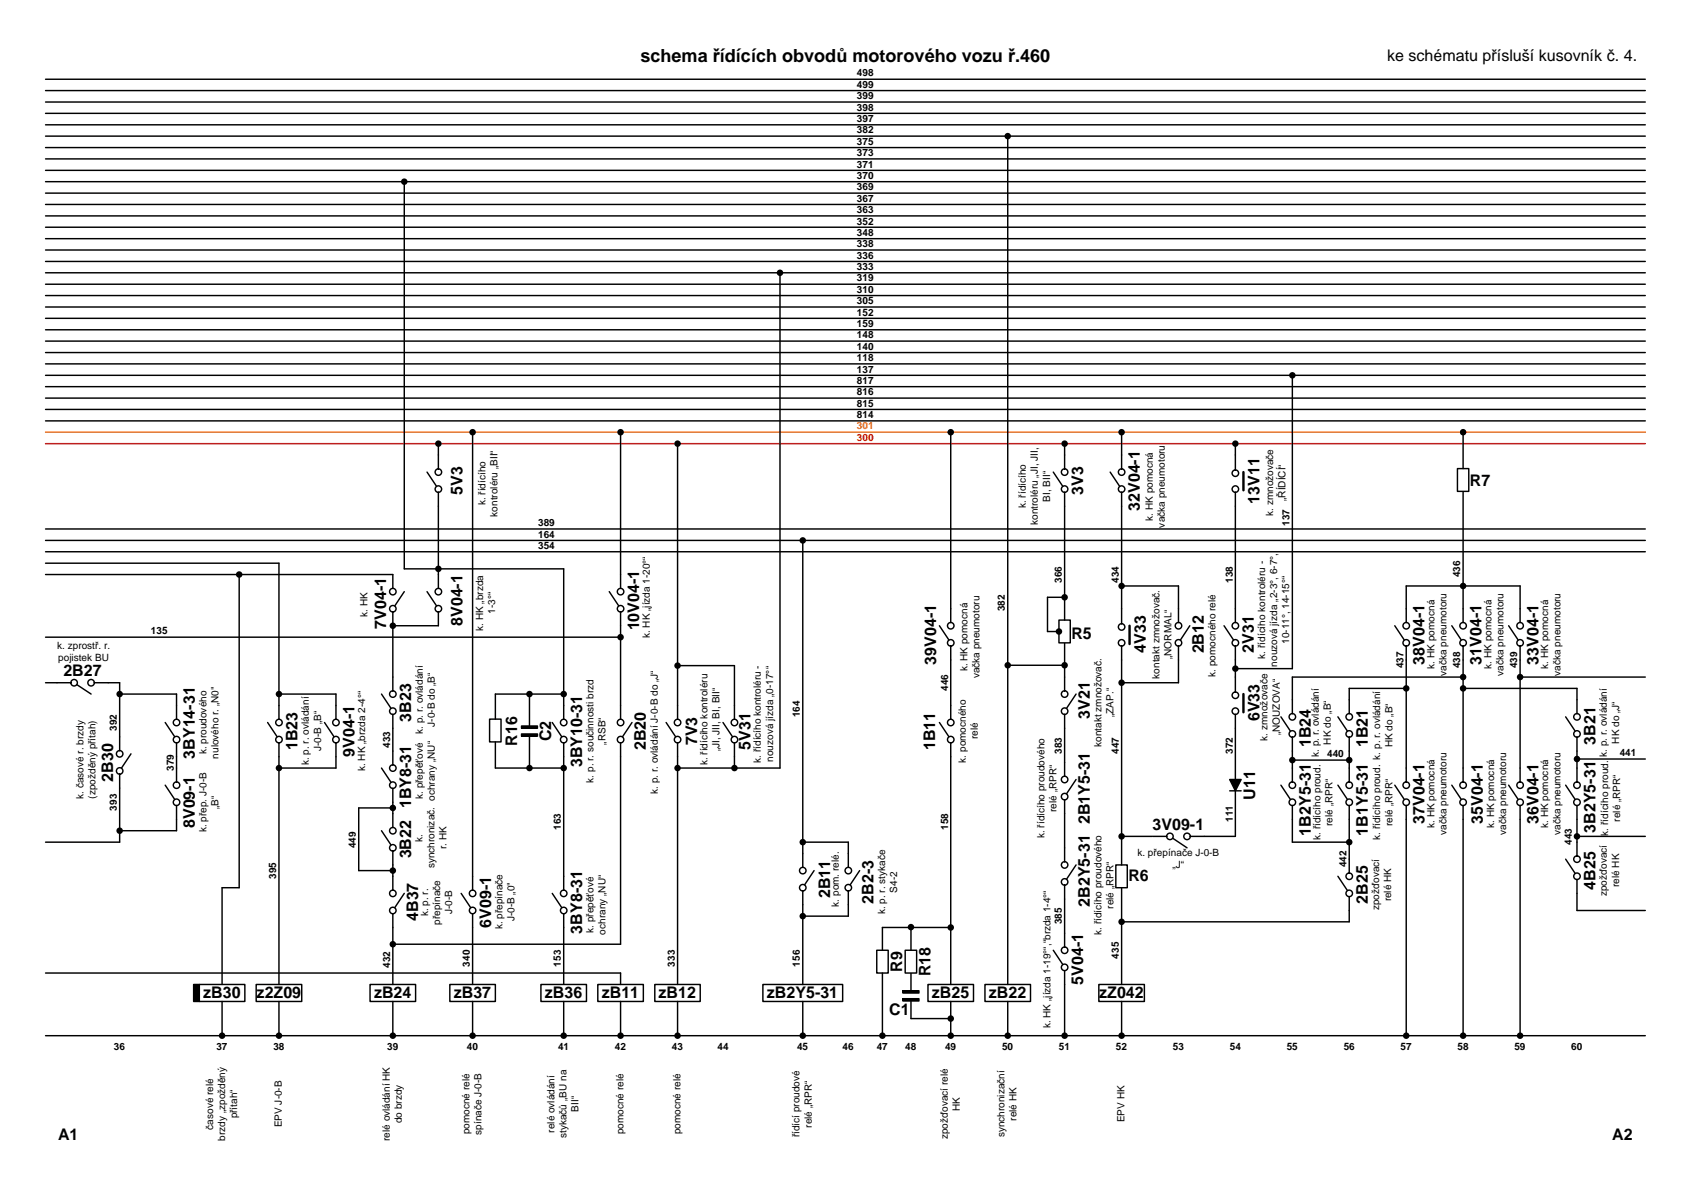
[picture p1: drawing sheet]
<svg xmlns="http://www.w3.org/2000/svg" width="297mm" height="210mm" viewBox="0 0 297 210" stroke-linecap="round" stroke-linejoin="round" font-family="sans-serif">
<g fill="none" stroke="#000" stroke-width=".25">
<path d="M8 13.9h281M8 15.9h281M8 17.9h281M8 19.9h281M8 21.9h281M8 23.9h281M8 25.9h281M8 27.9h281M8 29.9h281M8 31.9h281M8 33.9h281M8 35.9h281"/>
<path d="M8 37.9h281M8 39.9h281M8 41.9h281M8 43.9h281M8 45.9h281M8 47.9h281M8 49.9h281M8 51.9h281M8 53.9h281M8 55.9h281M8 57.9h281M8 59.9h281"/>
<path d="M8 61.9h281M8 63.9h281M8 65.9h281M8 67.9h281M8 69.9h281M8 71.9h281M8 73.9h281M8 92.9h281M8 94.9h281M8 96.9h281M8 98.9h41M8 100.9h61"/>
<path d="M8 111.9h101M8 119.9h4.4M16.6 119.9h4.4v11.9M13.5 120.3l2.5 1.6M21 136v11.9h-13M21 121.9h10v4.4M23 132.4l-1.6 2.5M29 126.9l1.7 2.5M29 137.9l1.7 2.5M31 130.5v6.8M31 141.5v4.4h-10M8 170.9h101"/>
<path d="M8 181.9h281"/>
<circle cx="13" cy="119.9" r=".57"/>
<circle cx="16" cy="119.9" r=".57"/>
<circle cx="21" cy="132.4" r=".57"/>
<circle cx="21" cy="135.4" r=".57"/>
<circle cx="31" cy="126.9" r=".57"/>
<circle cx="31" cy="129.9" r=".57"/>
<circle cx="31" cy="137.9" r=".57"/>
<circle cx="31" cy="140.9" r=".57"/>
</g>
<path d="M8 75.9h281" fill="none" stroke="#f60" stroke-width=".25"/>
<path d="M8 77.9h281" fill="none" stroke="#f00" stroke-width=".25"/>
<g fill="#000">
<circle cx="109" cy="111.9" r=".57"/>
<circle cx="21" cy="121.9" r=".57"/>
<circle cx="21" cy="145.9" r=".57"/>
</g>
<path d="M35 172.9h8v3h-8z" fill="#fff"/>
<path d="M42 100.9v55M39 155.9v17M34 172.9h1v3h-1zM35 172.9h8v3h-8zM39 175.9v6" fill="none" stroke="#000" stroke-width=".25"/>
<g fill="#000">
<circle cx="42" cy="100.9" r=".57"/>
<circle cx="39" cy="181.9" r=".57"/>
</g>
<path d="M34 172.9h1v3h-1z" fill="#000"/>
<path d="M45 172.9h8v3h-8z" fill="#fff"/>
<g fill="none" stroke="#000" stroke-width=".25">
<path d="M49 98.9v27.4M69 118.9v2.4M47 126.9l1.7 2.5M49 130.5v42.4M49 121.9h10v4.4M57 126.9l1.7 2.5M59 130.5v4.4h-10M67 121.9l1.7 2.5M67 134.9l1.7 2.5M69 125.5v2.4M69 131.9v2.4M69 138.5v2.4"/>
<path d="M67 145.9l1.7 2.5M69 142.9v2.4M69 149.5v2.4M69 153.9v2.5M71 156.9l-1.6 2.5M45 172.9h8v3h-8zM49 175.9v6M69 160.5v2.4"/>
<circle cx="49" cy="129.9" r=".57"/>
<circle cx="49" cy="126.9" r=".57"/>
<circle cx="59" cy="129.9" r=".57"/>
<circle cx="59" cy="126.9" r=".57"/>
<circle cx="69" cy="124.9" r=".57"/>
<circle cx="69" cy="134.9" r=".57"/>
<circle cx="69" cy="121.9" r=".57"/>
<circle cx="69" cy="137.9" r=".57"/>
<circle cx="69" cy="156.9" r=".57"/>
<circle cx="69" cy="148.9" r=".57"/>
<circle cx="69" cy="159.9" r=".57"/>
<circle cx="69" cy="145.9" r=".57"/>
</g>
<g fill="#000">
<circle cx="49" cy="121.9" r=".57"/>
<circle cx="49" cy="134.9" r=".57"/>
<circle cx="49" cy="181.9" r=".57"/>
</g>
<path d="M65 172.9h8v3h-8z" fill="#fff"/>
<g fill="none" stroke="#000" stroke-width=".25">
<path d="M71 31.9v68h6M77 77.9v4.5M83 75.9v80.5M75 82.9l1.7 2.5M77 86.5v16.8M69 100.9v2.4M69 107.5v11.4M71 103.9l-1.6 2.5M75 103.9l1.7 2.5M77 107.5v2.4h-8M69 127.9v4M69 140.9v2"/>
<path d="M69 151.9v2M69 141.9h-6v11h6M81 156.9l1.7 2.5M65 172.9h8v3h-8zM69 162.9v10M69 175.9v6M69 165.9h40M83 160.5v2.4"/>
<circle cx="77" cy="82.9" r=".57"/>
<circle cx="77" cy="85.9" r=".57"/>
<circle cx="69" cy="103.9" r=".57"/>
<circle cx="69" cy="106.9" r=".57"/>
<circle cx="77" cy="103.9" r=".57"/>
<circle cx="77" cy="106.9" r=".57"/>
<circle cx="83" cy="159.9" r=".57"/>
<circle cx="83" cy="156.9" r=".57"/>
</g>
<g fill="#000">
<circle cx="71" cy="31.9" r=".57"/>
<circle cx="77" cy="77.9" r=".57"/>
<circle cx="83" cy="75.9" r=".57"/>
<circle cx="77" cy="99.9" r=".57"/>
<circle cx="69" cy="109.9" r=".57"/>
<circle cx="69" cy="141.9" r=".57"/>
<circle cx="69" cy="152.9" r=".57"/>
<circle cx="69" cy="165.9" r=".57"/>
<circle cx="69" cy="181.9" r=".57"/>
</g>
<path d="M79 172.9h8v3h-8z" fill="#fff"/>
<g fill="none" stroke="#000" stroke-width=".25">
<path d="M77 99.9h22v26.4M97 126.9l1.7 2.5M99 130.5v25.9M97 156.9l1.7 2.5M79 172.9h8v3h-8zM83 162.9v10M83 175.9v6M99 160.5v12.4"/>
<circle cx="99" cy="126.9" r=".57"/>
<circle cx="99" cy="129.9" r=".57"/>
<circle cx="99" cy="159.9" r=".57"/>
<circle cx="99" cy="156.9" r=".57"/>
</g>
<circle cx="83" cy="181.9" r=".57" fill="#000"/>
<path d="M95 172.9h8v3h-8z" fill="#fff"/>
<path d="M87 121.9h12M87 134.9h12M95 172.9h8v3h-8zM99 175.9v6" fill="none" stroke="#000" stroke-width=".25"/>
<g fill="#000">
<circle cx="99" cy="134.9" r=".57"/>
<circle cx="99" cy="121.9" r=".57"/>
<circle cx="99" cy="181.9" r=".57"/>
</g>
<path d="M86 126.3h2v4h-2z" fill="#fff"/>
<path d="M86 126.3h2v4h-2zM87 121.9v4.4M87 130.3v4.6M91.6 127.5h2.8v.4h-2.8zM91.6 128.9h2.8v.4h-2.8zM93 121.9v5.6M93 129.3v5.6" fill="none" stroke="#000" stroke-width=".25"/>
<path d="M91.6 127.7h2.8M91.6 129.1h2.8" fill="none" stroke="#000" stroke-width=".4"/>
<g fill="#000">
<circle cx="93" cy="121.9" r=".57"/>
<circle cx="93" cy="134.9" r=".57"/>
</g>
<path d="M105 172.9h8v3h-8z" fill="#fff"/>
<path d="M105 172.9h8v3h-8z" fill="none" stroke="#000" stroke-width=".25"/>
<path d="M115 172.9h8v3h-8z" fill="#fff"/>
<g fill="none" stroke="#000" stroke-width=".25">
<path d="M137 47.9v87h-18M109 75.9v27.4M119 77.9v48.4M141 94.9v57.5M107 103.9l1.7 2.5M109 107.5v18.8M119 116.9h10v9.4M109 130.5v35.4M111 126.9l-1.6 2.5M117 126.9l1.7 2.5M119 130.5v42.4M127 126.9l1.7 2.5"/>
<path d="M129 130.5v4.4M141 156.5v2.4M143 152.9l-1.6 2.5M109 170.9v2M109 175.9v6M115 172.9h8v3h-8zM119 175.9v6"/>
<circle cx="109" cy="103.9" r=".57"/>
<circle cx="109" cy="106.9" r=".57"/>
<circle cx="109" cy="129.9" r=".57"/>
<circle cx="109" cy="126.9" r=".57"/>
<circle cx="119" cy="126.9" r=".57"/>
<circle cx="119" cy="129.9" r=".57"/>
<circle cx="129" cy="126.9" r=".57"/>
<circle cx="129" cy="129.9" r=".57"/>
<circle cx="141" cy="152.9" r=".57"/>
<circle cx="141" cy="155.9" r=".57"/>
</g>
<g fill="#000">
<circle cx="137" cy="47.9" r=".57"/>
<circle cx="109" cy="75.9" r=".57"/>
<circle cx="119" cy="77.9" r=".57"/>
<circle cx="141" cy="94.9" r=".57"/>
<circle cx="119" cy="116.9" r=".57"/>
<circle cx="119" cy="134.9" r=".57"/>
<circle cx="129" cy="134.9" r=".57"/>
<circle cx="109" cy="181.9" r=".57"/>
<circle cx="119" cy="181.9" r=".57"/>
</g>
<path d="M134 172.9h14v3h-14z" fill="#fff"/>
<g fill="none" stroke="#000" stroke-width=".25">
<path d="M141 158.9v14M141 147.9h8v4.5M149 156.5v4.4h-8M151 152.9l-1.6 2.5M134 172.9h14v3h-14zM141 175.9v6"/>
<circle cx="149" cy="155.9" r=".57"/>
<circle cx="149" cy="152.9" r=".57"/>
</g>
<g fill="#000">
<circle cx="141" cy="147.9" r=".57"/>
<circle cx="141" cy="160.9" r=".57"/>
<circle cx="141" cy="181.9" r=".57"/>
</g>
<path d="M163 172.9h8v3h-8z" fill="#fff"/>
<path d="M158.6 174h2.8v.4h-2.8zM158.6 175.4h2.8v.4h-2.8zM160 175.8v3.1h7M160 170.9v3.1M163 172.9h8v3h-8zM167 175.9v6" fill="none" stroke="#000" stroke-width=".25"/>
<g fill="#000">
<circle cx="167" cy="178.9" r=".57"/>
<circle cx="167" cy="181.9" r=".57"/>
</g>
<path d="M158.6 174.2h2.8M158.6 175.6h2.8" fill="none" stroke="#000" stroke-width=".4"/>
<path d="M159 166.9h2v4h-2z" fill="#fff"/>
<path d="M159 166.9h2v4h-2z" fill="none" stroke="#000" stroke-width=".25"/>
<path d="M154 166.9h2v4h-2z" fill="#fff"/>
<g fill="none" stroke="#000" stroke-width=".25">
<path d="M167 75.9v33.4M165 109.9l1.7 2.5M167 113.5v12.8M165 126.9l1.7 2.5M167 130.5v42.4M154 166.9h2v4h-2zM155 162.9v4M155 170.9v11M160 162.8v4.1"/>
<circle cx="167" cy="112.9" r=".57"/>
<circle cx="167" cy="109.9" r=".57"/>
<circle cx="167" cy="126.9" r=".57"/>
<circle cx="167" cy="129.9" r=".57"/>
</g>
<g fill="#000">
<circle cx="167" cy="75.9" r=".57"/>
<circle cx="160" cy="162.9" r=".57"/>
<circle cx="155" cy="181.9" r=".57"/>
</g>
<path d="M173 172.9h8v3h-8z" fill="#fff"/>
<g fill="none" stroke="#000" stroke-width=".25">
<path d="M177 23.9v149M187 79.9v2.5M185 82.9l1.7 2.5M187 86.5v2.4M177 116.9h10M187 112.9v8.4M187 125.5v10.8M189 136.9l-1.6 2.5M189 121.9l-1.6 2.5M187 140.5v10.9M187 155.5v10.8M189 151.9l-1.6 2.5"/>
<path d="M173 172.9h8v3h-8zM177 175.9v6M185 166.9l1.7 2.5M187 170.5v11.4"/>
<circle cx="187" cy="82.9" r=".57"/>
<circle cx="187" cy="85.9" r=".57"/>
<circle cx="187" cy="139.9" r=".57"/>
<circle cx="187" cy="121.9" r=".57"/>
<circle cx="187" cy="136.9" r=".57"/>
<circle cx="187" cy="124.9" r=".57"/>
<circle cx="187" cy="154.9" r=".57"/>
<circle cx="187" cy="151.9" r=".57"/>
<circle cx="187" cy="169.9" r=".57"/>
<circle cx="187" cy="166.9" r=".57"/>
</g>
<g fill="#000">
<circle cx="177" cy="23.9" r=".57"/>
<circle cx="177" cy="116.9" r=".57"/>
<circle cx="187" cy="116.9" r=".57"/>
<circle cx="177" cy="181.9" r=".57"/>
<circle cx="187" cy="181.9" r=".57"/>
</g>
<path d="M186 108.9h2v4h-2z" fill="#fff"/>
<path d="M187 77.9v2M187 88.9v20M186 108.9h2v4h-2zM187 104.9h-3v6h2" fill="none" stroke="#000" stroke-width=".25"/>
<g fill="#000">
<circle cx="187" cy="77.9" r=".57"/>
<circle cx="186" cy="110.9" r=".57"/>
<circle cx="187" cy="104.9" r=".57"/>
</g>
<path d="M193 172.9h8v3h-8z" fill="#fff"/>
<path d="M193 172.9h8v3h-8zM197 175.9v6" fill="none" stroke="#000" stroke-width=".25"/>
<circle cx="197" cy="181.9" r=".57" fill="#000"/>
<path d="M196 151.9h2v4h-2z" fill="#fff"/>
<g fill="none" stroke="#000" stroke-width=".25">
<path d="M197 75.9v6.5M217 77.9v4.6M227 65.9v51.5h-10M195 82.9l1.7 2.5M197 86.5v23.1M217 86.5v22.8M257 86.3v23M197 113.5v38.4M197 102.9h10v6.4M207 113.5v6.4h-10M209 109.9l-1.6 2.5M215 109.9l1.7 2.5"/>
<path d="M217 113.5v8.1M245 109.9l1.7 2.5M247 109.3v-6.4h20v6.4M247 113.5v23.8M255 109.9l1.7 2.5M257 118.9h-30v6.4M257 113.5v23.8M265 109.9l1.7 2.5M267 113.5v23.8M216 136.9h2l-1 2zM216 138.9h2M217 138.9v8h-7.9"/>
<path d="M217 125.5v11.4M225 125.9l1.7 2.5M225 137.9l1.7 2.5M227 129.5v7.8M227 133.5h10M235 125.9l1.7 2.5M235 137.9l1.7 2.5M237 129.5v7.8M245 137.9l1.7 2.5M247 120.9h-10v4.4M255 137.9l1.7 2.5M265 137.9l1.7 2.5"/>
<path d="M196 151.9h2v4h-2zM197 155.9v17M197 146.9h5.4M202.5 146.9h2.4M206 147.2l2.5 1.7M227 141.5v6.4h10M235 153.9l1.7 2.5M237 157.5v4.4h-40M237 141.5v11.8M247 141.5v40.4M257 141.5v40.4M267 141.5v40.4"/>
<circle cx="197" cy="85.9" r=".57"/>
<circle cx="197" cy="82.9" r=".57"/>
<circle cx="217" cy="83.1" r=".57"/>
<circle cx="217" cy="85.9" r=".57"/>
<circle cx="197" cy="112.9" r=".57"/>
<circle cx="197" cy="110.1" r=".57"/>
<circle cx="207" cy="112.9" r=".57"/>
<circle cx="207" cy="109.9" r=".57"/>
<circle cx="217" cy="112.9" r=".57"/>
<circle cx="217" cy="109.9" r=".57"/>
<circle cx="247" cy="109.9" r=".57"/>
<circle cx="247" cy="112.9" r=".57"/>
<circle cx="257" cy="109.9" r=".57"/>
<circle cx="257" cy="112.9" r=".57"/>
<circle cx="267" cy="109.9" r=".57"/>
<circle cx="267" cy="112.9" r=".57"/>
<circle cx="217" cy="122.1" r=".57"/>
<circle cx="217" cy="124.9" r=".57"/>
<circle cx="227" cy="125.9" r=".57"/>
<circle cx="227" cy="128.9" r=".57"/>
<circle cx="227" cy="137.9" r=".57"/>
<circle cx="237" cy="137.9" r=".57"/>
<circle cx="237" cy="128.9" r=".57"/>
<circle cx="237" cy="125.9" r=".57"/>
<circle cx="247" cy="137.9" r=".57"/>
<circle cx="257" cy="137.9" r=".57"/>
<circle cx="267" cy="137.9" r=".57"/>
<circle cx="205.5" cy="146.9" r=".57"/>
<circle cx="208.5" cy="146.9" r=".57"/>
<circle cx="227" cy="140.9" r=".57"/>
<circle cx="237" cy="140.9" r=".57"/>
<circle cx="237" cy="156.9" r=".57"/>
<circle cx="237" cy="153.9" r=".57"/>
<circle cx="247" cy="140.9" r=".57"/>
<circle cx="257" cy="140.9" r=".57"/>
<circle cx="267" cy="140.9" r=".57"/>
</g>
<path d="M218.4 82.9v3.2M198.4 109.9v3.2M218.4 121.9v3.2" fill="none" stroke="#000" stroke-width=".42"/>
<g fill="#000">
<path d="M216 136.9h2l-1 2z"/>
<circle cx="197" cy="75.9" r=".57"/>
<circle cx="217" cy="77.9" r=".57"/>
<circle cx="227" cy="65.9" r=".57"/>
<circle cx="197" cy="102.9" r=".57"/>
<circle cx="197" cy="119.9" r=".57"/>
<circle cx="217" cy="117.4" r=".57"/>
<circle cx="257" cy="118.9" r=".57"/>
<circle cx="257" cy="102.9" r=".57"/>
<circle cx="227" cy="133.5" r=".57"/>
<circle cx="237" cy="133.5" r=".57"/>
<circle cx="247" cy="120.9" r=".57"/>
<circle cx="197" cy="146.9" r=".57"/>
<circle cx="237" cy="147.9" r=".57"/>
<circle cx="197" cy="161.9" r=".57"/>
<circle cx="247" cy="181.9" r=".57"/>
<circle cx="257" cy="181.9" r=".57"/>
<circle cx="267" cy="181.9" r=".57"/>
</g>
<path d="M256 82.3h2v4h-2z" fill="#fff"/>
<g fill="none" stroke="#000" stroke-width=".25">
<path d="M257 75.9v6.4M256 82.3h2v4h-2zM267 118.9h22M257 120.9h20v4.4M275 125.9l1.7 2.5M275 137.9l1.7 2.5M277 129.5v7.8M277 133.3h12M39 155.9h3M275 150.9l1.7 2.5M277 141.5v8.8M277 154.5v5.4h12"/>
<path d="M277 146.9h12M155 162.9h12"/>
<circle cx="277" cy="128.9" r=".57"/>
<circle cx="277" cy="125.9" r=".57"/>
<circle cx="277" cy="137.9" r=".57"/>
<circle cx="277" cy="140.9" r=".57"/>
<circle cx="277" cy="150.9" r=".57"/>
<circle cx="277" cy="153.9" r=".57"/>
</g>
<g fill="#000">
<circle cx="257" cy="75.9" r=".57"/>
<circle cx="267" cy="118.9" r=".57"/>
<circle cx="257" cy="120.9" r=".57"/>
<circle cx="277" cy="133.3" r=".57"/>
<circle cx="277" cy="146.9" r=".57"/>
<circle cx="167" cy="162.9" r=".57"/>
</g>
<text font-size="3.2" x="112.5" y="10.9">schema řídících obvodů motorového vozu ř.460</text>
<g font-size="2.8">
<text x="243.7" y="10.7">ke schématu přísluší kusovník č. 4.</text>
<text x="81.2" y="86.9" transform="rotate(-90 81.2 86.9)">5V3</text>
<text x="190.2" y="86.9" transform="rotate(-90 190.2 86.9)">3V3</text>
<text x="200.2" y="89.7" transform="rotate(-90 200.2 89.7)">32V04-1</text>
<text x="221.3" y="88.5" transform="rotate(-90 221.3 88.5)">13V11</text>
<text x="258.2" y="85.4">R7</text>
<text x="67.8" y="110.5" transform="rotate(-90 67.8 110.5)">7V04-1</text>
<text x="81.2" y="110" transform="rotate(-90 81.2 110)">8V04-1</text>
<text x="112.2" y="110.7" transform="rotate(-90 112.2 110.7)">10V04-1</text>
<text x="188.2" y="112.2">R5</text>
<text x="11.1" y="118.8">2B27</text>
<text x="164.4" y="116.7" transform="rotate(-90 164.4 116.7)">39V04-1</text>
<text x="201.3" y="114.7" transform="rotate(-90 201.3 114.7)">4V33</text>
<text x="211.5" y="114.8" transform="rotate(-90 211.5 114.8)">2B12</text>
<text x="220.2" y="114.7" transform="rotate(-90 220.2 114.7)">2V31</text>
<text x="250.3" y="116.7" transform="rotate(-90 250.3 116.7)">38V04-1</text>
<text x="260.2" y="116.7" transform="rotate(-90 260.2 116.7)">31V04-1</text>
<text x="270.3" y="116.7" transform="rotate(-90 270.3 116.7)">33V04-1</text>
<text x="52.2" y="131.8" transform="rotate(-90 52.2 131.8)">1B23</text>
<text x="72.2" y="126.8" transform="rotate(-90 72.2 126.8)">3B23</text>
<text x="90.8" y="131" transform="rotate(-90 90.8 131)">R16</text>
<text x="96.8" y="130.2" transform="rotate(-90 96.8 130.2)">C2</text>
<text x="113.5" y="131.8" transform="rotate(-90 113.5 131.8)">2B20</text>
<text x="122.4" y="130.9" transform="rotate(-90 122.4 130.9)">7V3</text>
<text x="131.8" y="131.7" transform="rotate(-90 131.8 131.7)">5V31</text>
<text x="164.3" y="131.8" transform="rotate(-90 164.3 131.8)">1B11</text>
<text x="191.5" y="126.2" transform="rotate(-90 191.5 126.2)">3V21</text>
<text x="221.3" y="126.7" transform="rotate(-90 221.3 126.7)">6V33</text>
<text x="230.3" y="131.3" transform="rotate(-90 230.3 131.3)">1B24</text>
<text x="240.2" y="131.3" transform="rotate(-90 240.2 131.3)">1B21</text>
<text x="280.2" y="130.8" transform="rotate(-90 280.2 130.8)">3B21</text>
<text x="19.9" y="137.3" transform="rotate(-90 19.9 137.3)">2B30</text>
<text x="34.2" y="133.3" transform="rotate(-90 34.2 133.3)">3BY14-31</text>
<text x="62.3" y="133" transform="rotate(-90 62.3 133)">9V04-1</text>
<text x="102.3" y="134.8" transform="rotate(-90 102.3 134.8)">3BY10-31</text>
<text x="72.2" y="142" transform="rotate(-90 72.2 142)">1BY8-31</text>
<text x="220.5" y="140.5" transform="rotate(-90 220.5 140.5)">U11</text>
<text x="34.2" y="145.5" transform="rotate(-90 34.2 145.5)">8V09-1</text>
<text x="191.5" y="144.8" transform="rotate(-90 191.5 144.8)">2B1Y5-31</text>
<text x="202.5" y="145.7">3V09-1</text>
<text x="230.3" y="146.8" transform="rotate(-90 230.3 146.8)">1B2Y5-31</text>
<text x="240.2" y="146.8" transform="rotate(-90 240.2 146.8)">1B1Y5-31</text>
<text x="250.3" y="144.8" transform="rotate(-90 250.3 144.8)">37V04-1</text>
<text x="260.5" y="144.8" transform="rotate(-90 260.5 144.8)">35V04-1</text>
<text x="270.3" y="144.8" transform="rotate(-90 270.3 144.8)">36V04-1</text>
<text x="280.2" y="146.3" transform="rotate(-90 280.2 146.3)">3B2Y5-31</text>
<text x="72.2" y="150.8" transform="rotate(-90 72.2 150.8)">3B22</text>
<text x="198.2" y="154.8">R6</text>
<text x="73.4" y="161.8" transform="rotate(-90 73.4 161.8)">4B37</text>
<text x="145.8" y="157.8" transform="rotate(-90 145.8 157.8)">2B11</text>
<text x="153.4" y="158.7" transform="rotate(-90 153.4 158.7)">2B2-3</text>
<text x="191.5" y="159.3" transform="rotate(-90 191.5 159.3)">2B2Y5-31</text>
<text x="240.2" y="158.8" transform="rotate(-90 240.2 158.8)">2B25</text>
<text x="280.2" y="156.3" transform="rotate(-90 280.2 156.3)">4B25</text>
<text x="86.3" y="163" transform="rotate(-90 86.3 163)">6V09-1</text>
<text x="102.3" y="164" transform="rotate(-90 102.3 164)">3BY8-31</text>
<text x="158.5" y="170.7" transform="rotate(-90 158.5 170.7)">R9</text>
<text x="163.4" y="171.5" transform="rotate(-90 163.4 171.5)">R18</text>
<text x="190.2" y="173" transform="rotate(-90 190.2 173)">5V04-1</text>
<text x="35.7" y="175.3">zB30</text>
<text x="45.1" y="175.3">z2Z09</text>
<text x="65.7" y="175.3">zB24</text>
<text x="79.7" y="175.3">zB37</text>
<text x="95.7" y="175.3">zB36</text>
<text x="105.7" y="175.3">zB11</text>
<text x="115.7" y="175.3">zB12</text>
<text x="134.7" y="175.3">zB2Y5-31</text>
<text x="156.2" y="178.4">C1</text>
<text x="163.7" y="175.3">zB25</text>
<text x="173.7" y="175.3">zB22</text>
<text x="193.1" y="175.3">zZ042</text>
<text x="10.2" y="200.3">A1</text>
<text x="283.2" y="200.3">A2</text>
</g>
<g font-size="1.8">
<text x="150.5" y="17.4">399</text>
<text x="150.5" y="15.4">499</text>
<text x="150.5" y="13.4">498</text>
<text x="150.5" y="23.4">382</text>
<text x="150.5" y="21.4">397</text>
<text x="150.5" y="19.4">398</text>
<text x="150.5" y="29.4">371</text>
<text x="150.5" y="27.4">373</text>
<text x="150.5" y="25.4">375</text>
<text x="150.5" y="35.4">367</text>
<text x="150.5" y="33.4">369</text>
<text x="150.5" y="31.4">370</text>
<text x="150.5" y="41.4">348</text>
<text x="150.5" y="39.4">352</text>
<text x="150.5" y="37.4">363</text>
<text x="150.5" y="47.4">333</text>
<text x="150.5" y="45.4">336</text>
<text x="150.5" y="43.4">338</text>
<text x="150.5" y="53.4">305</text>
<text x="150.5" y="51.4">310</text>
<text x="150.5" y="49.4">319</text>
<text x="150.5" y="59.4">148</text>
<text x="150.5" y="57.4">159</text>
<text x="150.5" y="55.4">152</text>
<text x="150.5" y="65.4">137</text>
<text x="150.5" y="63.4">118</text>
<text x="150.5" y="61.4">140</text>
<text x="150.5" y="71.4">815</text>
<text x="150.5" y="69.4">816</text>
<text x="150.5" y="67.4">817</text>
<text x="150.5" y="73.4">814</text>
<text x="85.3" y="88.8" transform="rotate(-90 85.3 88.8)">k. řídícího</text>
<text x="180.2" y="89.3" transform="rotate(-90 180.2 89.3)">k. řídícího</text>
<text x="184.4" y="88.1" transform="rotate(-90 184.4 88.1)">BI, BII“</text>
<text x="225.8" y="88" transform="rotate(-90 225.8 88)">„ŘÍDÍCÍ“</text>
<text x="87.4" y="90.7" transform="rotate(-90 87.4 90.7)">kontroléru „BII“</text>
<text x="94.5" y="92.4">389</text>
<text x="94.5" y="94.4">164</text>
<text x="182.3" y="92.2" transform="rotate(-90 182.3 92.2)">kontroléru „JI, JII,</text>
<text x="202.5" y="91.4" transform="rotate(-90 202.5 91.4)">k. HK pomocná</text>
<text x="204.6" y="92.7" transform="rotate(-90 204.6 92.7)">vačka pneumotoru</text>
<text x="223.7" y="90.6" transform="rotate(-90 223.7 90.6)">k. zmnožovače</text>
<text x="226.5" y="92.4" transform="rotate(-90 226.5 92.4)">137</text>
<text x="94.5" y="96.4">354</text>
<text x="256.5" y="101.4" transform="rotate(-90 256.5 101.4)">436</text>
<text x="87" y="107.8" transform="rotate(-90 87 107.8)">1-3°“</text>
<text x="176.5" y="107.4" transform="rotate(-90 176.5 107.4)">382</text>
<text x="186.5" y="102.4" transform="rotate(-90 186.5 102.4)">366</text>
<text x="196.5" y="102.4" transform="rotate(-90 196.5 102.4)">434</text>
<text x="216.5" y="102.4" transform="rotate(-90 216.5 102.4)">138</text>
<text x="10.1" y="114">k. zprostř. r.</text>
<text x="26.5" y="111.4">135</text>
<text x="64.5" y="108.3" transform="rotate(-90 64.5 108.3)">k. HK</text>
<text x="84.9" y="110.8" transform="rotate(-90 84.9 110.8)">k. HK „brzda</text>
<text x="114.1" y="112.1" transform="rotate(-90 114.1 112.1)">k. HK „jízda 1-20°“</text>
<text x="226.4" y="113.1" transform="rotate(-90 226.4 113.1)">10-11°, 14-15°“</text>
<text x="10.2" y="116.1">pojistek BU</text>
<text x="170" y="117.9" transform="rotate(-90 170 117.9)">k. HK pomocná</text>
<text x="172.1" y="119.2" transform="rotate(-90 172.1 119.2)">vačka pneumotoru</text>
<text x="203.7" y="119.2" transform="rotate(-90 203.7 119.2)">kontakt zmnožovač.</text>
<text x="205.8" y="115.8" transform="rotate(-90 205.8 115.8)">„NORMAL“</text>
<text x="213.5" y="118.9" transform="rotate(-90 213.5 118.9)">k. pomocného relé</text>
<text x="222.2" y="115.7" transform="rotate(-90 222.2 115.7)">k. řídícího kontroléru -</text>
<text x="224.3" y="117.1" transform="rotate(-90 224.3 117.1)">nouzová jízda „2-3°, 6-7°,</text>
<text x="246.5" y="117.4" transform="rotate(-90 246.5 117.4)">437</text>
<text x="252" y="117.4" transform="rotate(-90 252 117.4)">k. HK pomocná</text>
<text x="254.1" y="118.7" transform="rotate(-90 254.1 118.7)">vačka pneumotoru</text>
<text x="256.5" y="117.4" transform="rotate(-90 256.5 117.4)">438</text>
<text x="262" y="117.4" transform="rotate(-90 262 117.4)">k. HK pomocná</text>
<text x="264.1" y="118.7" transform="rotate(-90 264.1 118.7)">vačka pneumotoru</text>
<text x="266.5" y="117.4" transform="rotate(-90 266.5 117.4)">439</text>
<text x="272" y="117.4" transform="rotate(-90 272 117.4)">k. HK pomocná</text>
<text x="274.1" y="118.7" transform="rotate(-90 274.1 118.7)">vačka pneumotoru</text>
<text x="140.5" y="126" transform="rotate(-90 140.5 126)">164</text>
<text x="166.5" y="121.4" transform="rotate(-90 166.5 121.4)">446</text>
<text x="195.6" y="126" transform="rotate(-90 195.6 126)">„ZAP.“</text>
<text x="20.5" y="128.4" transform="rotate(-90 20.5 128.4)">392</text>
<text x="56.4" y="131.9" transform="rotate(-90 56.4 131.9)">J-0-B „B“</text>
<text x="68.5" y="131.4" transform="rotate(-90 68.5 131.4)">433</text>
<text x="74.3" y="128.9" transform="rotate(-90 74.3 128.9)">k. p. r. ovládání</text>
<text x="76.4" y="127.7" transform="rotate(-90 76.4 127.7)">J-0-B do „B“</text>
<text x="106.4" y="130.8" transform="rotate(-90 106.4 130.8)">„RSB“</text>
<text x="126.4" y="132" transform="rotate(-90 126.4 132)">„JI, JII, BI, BII“</text>
<text x="171.8" y="129.9" transform="rotate(-90 171.8 129.9)">relé</text>
<text x="193.5" y="131.2" transform="rotate(-90 193.5 131.2)">kontakt zmnožovač.</text>
<text x="222.7" y="130.1" transform="rotate(-90 222.7 130.1)">k. zmnožovače</text>
<text x="224.8" y="129.2" transform="rotate(-90 224.8 129.2)">„NOUZOVA“</text>
<text x="233.8" y="130.8" transform="rotate(-90 233.8 130.8)">HK do „B“</text>
<text x="244.6" y="131.3" transform="rotate(-90 244.6 131.3)">HK do „B“</text>
<text x="284.4" y="130.6" transform="rotate(-90 284.4 130.6)">HK do „J“</text>
<text x="30.5" y="135.4" transform="rotate(-90 30.5 135.4)">379</text>
<text x="36.3" y="132.5" transform="rotate(-90 36.3 132.5)">k. proudového</text>
<text x="38.4" y="133.3" transform="rotate(-90 38.4 133.3)">nulového r. „N0&quot;</text>
<text x="54.3" y="134.4" transform="rotate(-90 54.3 134.4)">k. p. r. ovládání</text>
<text x="64.1" y="135.5" transform="rotate(-90 64.1 135.5)">k. HK „brzda 2-4°“</text>
<text x="104.3" y="137.5" transform="rotate(-90 104.3 137.5)">k. p. r. součinnosti brzd</text>
<text x="124.3" y="134.4" transform="rotate(-90 124.3 134.4)">k. řídícího kontroléru</text>
<text x="133.7" y="134" transform="rotate(-90 133.7 134)">k. řídícího kontroléru -</text>
<text x="135.8" y="133.8" transform="rotate(-90 135.8 133.8)">nouzová jízda „0-17°“</text>
<text x="169.7" y="134" transform="rotate(-90 169.7 134)">k. pomocného</text>
<text x="186.5" y="132.4" transform="rotate(-90 186.5 132.4)">383</text>
<text x="196.5" y="132.4" transform="rotate(-90 196.5 132.4)">447</text>
<text x="216.5" y="132.4" transform="rotate(-90 216.5 132.4)">372</text>
<text x="231.7" y="132.9" transform="rotate(-90 231.7 132.9)">k. p. r. ovládání</text>
<text x="233.1" y="133">440</text>
<text x="282.3" y="132.9" transform="rotate(-90 282.3 132.9)">k. p. r. ovládání</text>
<text x="284.5" y="132.8">441</text>
<text x="14.7" y="140.3" transform="rotate(-90 14.7 140.3)">k. časové r. brzdy</text>
<text x="16.8" y="140.3" transform="rotate(-90 16.8 140.3)">(zpožděný přítah)</text>
<text x="20.5" y="142.4" transform="rotate(-90 20.5 142.4)">393</text>
<text x="38.4" y="142.1" transform="rotate(-90 38.4 142.1)">„B“</text>
<text x="74.3" y="140.3" transform="rotate(-90 74.3 140.3)">k. přepěťové</text>
<text x="115.5" y="139.5" transform="rotate(-90 115.5 139.5)">k. p. r. ovládání J-0-B do „J“</text>
<text x="185.6" y="142.6" transform="rotate(-90 185.6 142.6)">relé „RPR“</text>
<text x="36.3" y="146.2" transform="rotate(-90 36.3 146.2)">k. přep. J-0-B</text>
<text x="62.5" y="149" transform="rotate(-90 62.5 149)">449</text>
<text x="74.2" y="147.8" transform="rotate(-90 74.2 147.8)">k.</text>
<text x="78.4" y="149.2" transform="rotate(-90 78.4 149.2)">r. HK</text>
<text x="98.5" y="145.8" transform="rotate(-90 98.5 145.8)">163</text>
<text x="166.5" y="145.8" transform="rotate(-90 166.5 145.8)">158</text>
<text x="183.5" y="147.2" transform="rotate(-90 183.5 147.2)">k. řídícího proudového</text>
<text x="216.5" y="144.4" transform="rotate(-90 216.5 144.4)">111</text>
<text x="232" y="147.5" transform="rotate(-90 232 147.5)">k. řídícího proud.</text>
<text x="234.1" y="145.1" transform="rotate(-90 234.1 145.1)">relé „RPR“</text>
<text x="242.5" y="147.5" transform="rotate(-90 242.5 147.5)">k. řídícího proud. k. p. r. ovládání</text>
<text x="244.6" y="145.1" transform="rotate(-90 244.6 145.1)">relé „RPR“</text>
<text x="252" y="145.4" transform="rotate(-90 252 145.4)">k. HK pomocná</text>
<text x="254.1" y="146.7" transform="rotate(-90 254.1 146.7)">vačka pneumotoru</text>
<text x="262.5" y="145.4" transform="rotate(-90 262.5 145.4)">k. HK pomocná</text>
<text x="264.6" y="146.7" transform="rotate(-90 264.6 146.7)">vačka pneumotoru</text>
<text x="272" y="145.4" transform="rotate(-90 272 145.4)">k. HK pomocná</text>
<text x="274.1" y="146.7" transform="rotate(-90 274.1 146.7)">vačka pneumotoru</text>
<text x="276.1" y="148.4" transform="rotate(-90 276.1 148.4)">443</text>
<text x="282.5" y="146.8" transform="rotate(-90 282.5 146.8)">k. řídícího proud.</text>
<text x="284.6" y="144.3" transform="rotate(-90 284.6 144.3)">relé „RPR“</text>
<text x="48.5" y="154.4" transform="rotate(-90 48.5 154.4)">395</text>
<text x="76.3" y="152.5" transform="rotate(-90 76.3 152.5)">synchronizač. ochrany „NU“</text>
<text x="199.8" y="150.4">k. přepínače J-0-B</text>
<text x="206" y="152.5">„J“</text>
<text x="236.5" y="152.4" transform="rotate(-90 236.5 152.4)">442</text>
<text x="284.4" y="155.8" transform="rotate(-90 284.4 155.8)">relé HK</text>
<text x="75.2" y="161" transform="rotate(-90 75.2 161)">k. p. r.</text>
<text x="79.4" y="160.6" transform="rotate(-90 79.4 160.6)">J-0-B</text>
<text x="90.4" y="161.9" transform="rotate(-90 90.4 161.9)">J-0-B „0&quot;</text>
<text x="147.3" y="159.3" transform="rotate(-90 147.3 159.3)">k. pom. relé.</text>
<text x="155.5" y="160.6" transform="rotate(-90 155.5 160.6)">k. p. r. stykače</text>
<text x="157.6" y="156.8" transform="rotate(-90 157.6 156.8)">S4-2</text>
<text x="195.6" y="159.6" transform="rotate(-90 195.6 159.6)">relé „RPR“</text>
<text x="242.3" y="159.9" transform="rotate(-90 242.3 159.9)">zpožďovací</text>
<text x="244.4" y="158.3" transform="rotate(-90 244.4 158.3)">relé HK</text>
<text x="282.3" y="157.4" transform="rotate(-90 282.3 157.4)">zpožďovací</text>
<text x="77.3" y="162.4" transform="rotate(-90 77.3 162.4)">přepínače</text>
<text x="88.3" y="163.3" transform="rotate(-90 88.3 163.3)">k. přepínače</text>
<text x="104.3" y="163.8" transform="rotate(-90 104.3 163.8)">k. přepěťové</text>
<text x="106.4" y="164.2" transform="rotate(-90 106.4 164.2)">ochrany „NU“</text>
<text x="186.5" y="162.4" transform="rotate(-90 186.5 162.4)">385</text>
<text x="193.5" y="164.2" transform="rotate(-90 193.5 164.2)">k. řídícího proudového</text>
<text x="68.5" y="170" transform="rotate(-90 68.5 170)">432</text>
<text x="82.5" y="169.8" transform="rotate(-90 82.5 169.8)">340</text>
<text x="98.5" y="169.8" transform="rotate(-90 98.5 169.8)">153</text>
<text x="118.5" y="169.8" transform="rotate(-90 118.5 169.8)">333</text>
<text x="140.5" y="169.8" transform="rotate(-90 140.5 169.8)">156</text>
<text x="196.5" y="168.4" transform="rotate(-90 196.5 168.4)">435</text>
<text x="20" y="184.4">36</text>
<text x="38" y="184.4">37</text>
<text x="48" y="184.4">38</text>
<text x="68" y="184.4">39</text>
<text x="82" y="184.4">40</text>
<text x="98" y="184.4">41</text>
<text x="108" y="184.4">42</text>
<text x="118" y="184.4">43</text>
<text x="126" y="184.4">44</text>
<text x="140" y="184.4">45</text>
<text x="148" y="184.4">46</text>
<text x="154" y="184.4">47</text>
<text x="159" y="184.4">48</text>
<text x="166" y="184.4">49</text>
<text x="176" y="184.4">50</text>
<text x="184.5" y="180.6" transform="rotate(-90 184.5 180.6)">k. HK „jízda 1-19°“,“brzda 1-4°“</text>
<text x="186" y="184.4">51</text>
<text x="196" y="184.4">52</text>
<text x="206" y="184.4">53</text>
<text x="216" y="184.4">54</text>
<text x="226" y="184.4">55</text>
<text x="236" y="184.4">56</text>
<text x="246" y="184.4">57</text>
<text x="256" y="184.4">58</text>
<text x="266" y="184.4">59</text>
<text x="276" y="184.4">60</text>
<text x="41.7" y="196.5" transform="rotate(-90 41.7 196.5)">přítah“</text>
<text x="70.6" y="197.3" transform="rotate(-90 70.6 197.3)">do brzdy</text>
<text x="101.6" y="195.3" transform="rotate(-90 101.6 195.3)">BII“</text>
<text x="168.6" y="195.1" transform="rotate(-90 168.6 195.1)">HK</text>
<text x="178.6" y="196.8" transform="rotate(-90 178.6 196.8)">relé HK</text>
<text x="197.5" y="197.1" transform="rotate(-90 197.5 197.1)">EPV HK</text>
<text x="37.4" y="198.4" transform="rotate(-90 37.4 198.4)">časové relé</text>
<text x="39.5" y="200.4" transform="rotate(-90 39.5 200.4)">brzdy „zpožděný</text>
<text x="49.5" y="198" transform="rotate(-90 49.5 198)">EPV J-0-B</text>
<text x="68.5" y="200.4" transform="rotate(-90 68.5 200.4)">relé ovládání HK</text>
<text x="82.5" y="199.3" transform="rotate(-90 82.5 199.3)">pomocné relé</text>
<text x="84.6" y="199.3" transform="rotate(-90 84.6 199.3)">spínače J-0-B</text>
<text x="97.4" y="199" transform="rotate(-90 97.4 199)">relé ovládání</text>
<text x="99.5" y="199.9" transform="rotate(-90 99.5 199.9)">stykačů „BU na</text>
<text x="109.5" y="199.3" transform="rotate(-90 109.5 199.3)">pomocné relé</text>
<text x="119.5" y="199.3" transform="rotate(-90 119.5 199.3)">pomocné relé</text>
<text x="140.5" y="199.8" transform="rotate(-90 140.5 199.8)">řídící proudové</text>
<text x="142.6" y="198.1" transform="rotate(-90 142.6 198.1)">relé „RPR“</text>
<text x="166.5" y="200.1" transform="rotate(-90 166.5 200.1)">zpožďovací relé</text>
<text x="176.5" y="199.8" transform="rotate(-90 176.5 199.8)">synchronizační</text>
</g>
<text font-size="1.8" fill="#f00" x="150.5" y="77.4">300</text>
<text font-size="1.8" fill="#f60" x="150.5" y="75.4">301</text>
</svg>
